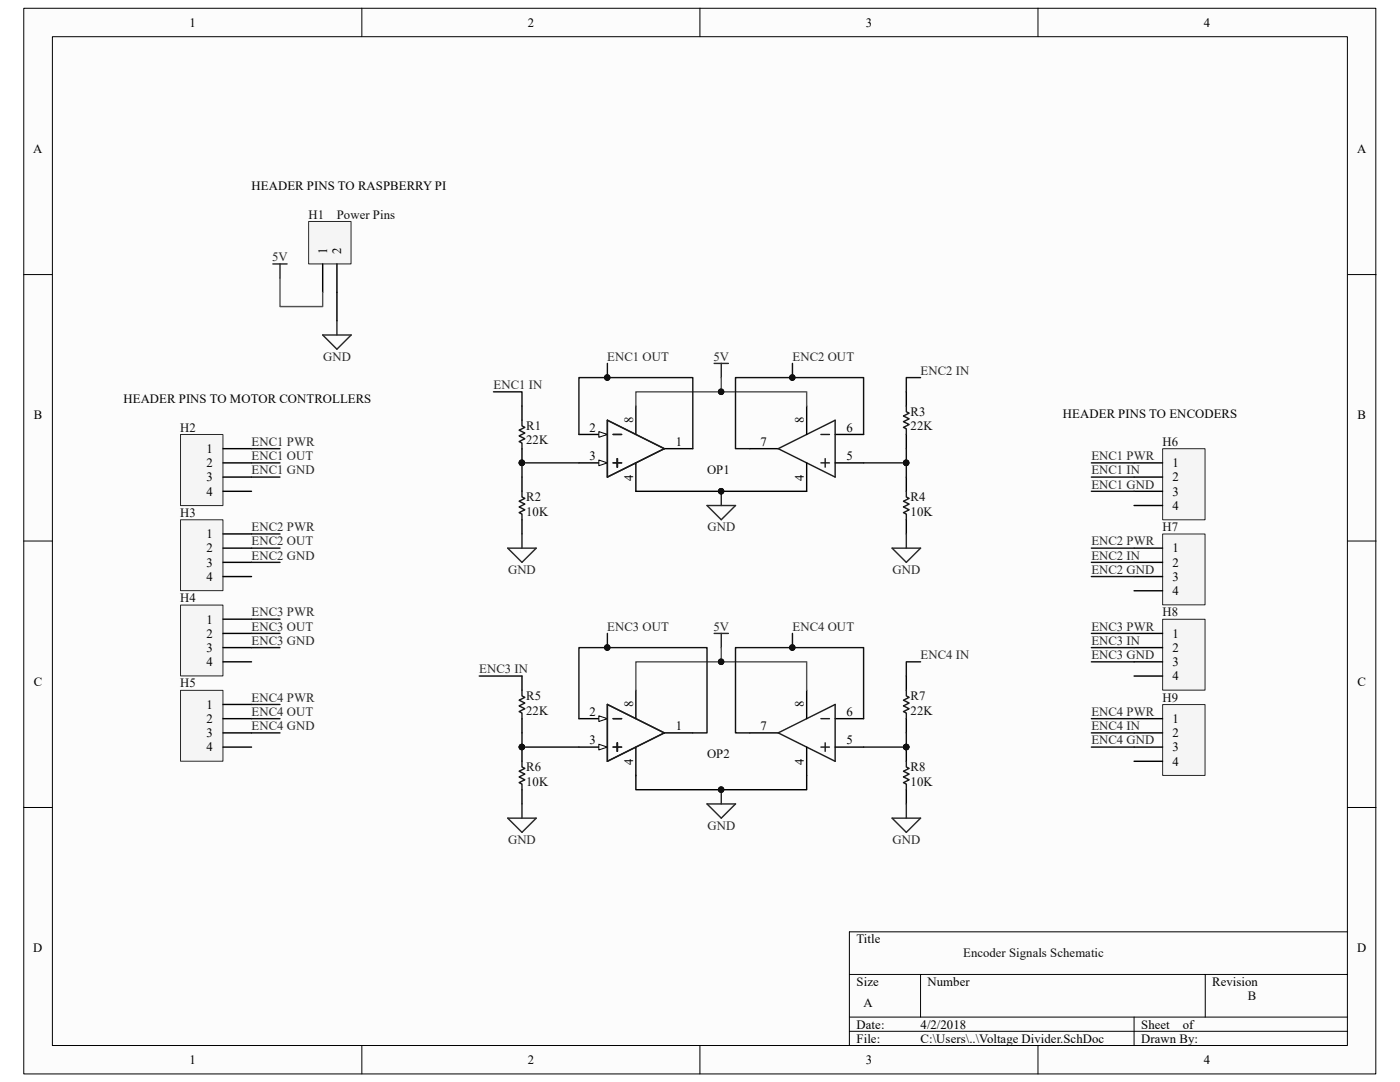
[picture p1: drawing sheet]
<svg xmlns="http://www.w3.org/2000/svg" width="279mm" height="216mm" viewBox="0 0 279 216" stroke-linecap="round" stroke-linejoin="round" font-family="sans-serif">
<path d="M4.8 1.7h269.8v212.6h-269.8z" fill="#fcfcfc"/>
<path d="M4.7 1.7h269.9v212.6h-269.9z" fill="none" stroke="#000" stroke-width=".2"/>
<path d="M10.5 7.4h258.4v201.2h-258.4z" fill="#fcfcfc"/>
<g fill="none" stroke="#000" stroke-width=".2">
<path d="M10.5 7.3h258.4v201.3h-258.4zM72.2 1.6v5.7M139.7 1.6v5.7M207.2 1.6v5.7M4.7 54.8h5.7M268.9 54.8h5.7M4.7 108h5.7M268.9 108h5.7M4.7 161.1h5.7M268.9 161.1h5.7M169.5 194.4h99.4M183.7 194.4v8.5"/>
<path d="M240.5 194.4v8.5M268.9 185.9h-99.4v22.7M72.2 208.6v5.7M139.7 208.6v5.7M169.5 202.9h99.4M169.5 205.8h99.4M207.2 208.6v5.7M226.3 202.9v5.7"/>
</g>
<path d="M104.2 81v2.9M104.2 89.5v2.9M104.2 95.2v2.8M104.2 103.7v2.8" fill="none" stroke="#000" stroke-width=".28"/>
<circle cx="104.1" cy="92.3" r=".55" fill="#0e0e0e" stroke="#0e0e0e" stroke-width=".2"/>
<path d="M104.2 83.9v1.1l.5 .3-1.1 .5 1.1 .6-1.1 .6 1.1 .5-1.1 .6 .6 .3v1.1M104.2 98v1.2l.5 .3-1.1 .5 1.1 .6-1.1 .6 1.1 .5-1.1 .6 .6 .3v1.1" fill="none" stroke="#1c1c1c" stroke-width=".28"/>
<path d="M36.1 86.7h8.4v14.2h-8.4z" fill="#f5f5f5"/>
<path d="M36 86.7h8.5v14.2h-8.5z" fill="none" stroke="#262626" stroke-width=".2"/>
<path d="M44.5 89.5h5.7M44.5 92.4h5.7M44.5 95.2h5.7M44.5 98h5.7" fill="none" stroke="#000" stroke-width=".28"/>
<path d="M232.1 89.6h8.4v14.1h-8.4z" fill="#f5f5f5"/>
<path d="M232 89.5h8.5v14.2h-8.5z" fill="none" stroke="#262626" stroke-width=".2"/>
<path d="M226.3 92.4h5.7M226.3 95.2h5.7M226.3 98h5.7M226.3 100.9h5.7" fill="none" stroke="#000" stroke-width=".28"/>
<path d="M61.6 44.2h8.5v8.5h-8.5z" fill="#f5f5f5"/>
<path d="M61.6 44.2h8.5v8.5h-8.5z" fill="none" stroke="#262626" stroke-width=".2"/>
<path d="M64.4 52.7v5.6M67.2 52.7v5.6" fill="none" stroke="#000" stroke-width=".28"/>
<path d="M36.1 103.8h8.4v14.1h-8.4z" fill="#f5f5f5"/>
<path d="M36 103.7h8.5v14.2h-8.5z" fill="none" stroke="#262626" stroke-width=".2"/>
<path d="M44.5 106.5h5.7M44.5 109.4h5.7M44.5 112.2h5.7M44.5 115h5.7" fill="none" stroke="#000" stroke-width=".28"/>
<path d="M36.1 120.8h8.4v14.1h-8.4z" fill="#f5f5f5"/>
<path d="M36 120.7h8.5v14.2h-8.5z" fill="none" stroke="#262626" stroke-width=".2"/>
<path d="M44.5 123.6h5.7M44.5 126.4h5.7M44.5 129.2h5.7M44.5 132.1h5.7" fill="none" stroke="#000" stroke-width=".28"/>
<path d="M36.1 137.8h8.4v14.1h-8.4z" fill="#f5f5f5"/>
<path d="M36 137.8h8.5v14.1h-8.5z" fill="none" stroke="#262626" stroke-width=".2"/>
<path d="M44.5 140.6h5.7M44.5 143.4h5.7M44.5 146.2h5.7M44.5 149.1h5.7" fill="none" stroke="#000" stroke-width=".28"/>
<path d="M232.1 106.6h8.4v14.1h-8.4z" fill="#f5f5f5"/>
<path d="M232 106.6h8.5v14.1h-8.5z" fill="none" stroke="#262626" stroke-width=".2"/>
<path d="M226.3 109.4h5.7M226.3 112.2h5.7M226.3 115h5.7M226.3 117.9h5.7" fill="none" stroke="#000" stroke-width=".28"/>
<path d="M232.1 123.6h8.4v14.1h-8.4z" fill="#f5f5f5"/>
<path d="M232 123.6h8.5v14.1h-8.5z" fill="none" stroke="#262626" stroke-width=".2"/>
<path d="M226.3 126.4h5.7M226.3 129.2h5.7M226.3 132.1h5.7M226.3 134.9h5.7" fill="none" stroke="#000" stroke-width=".28"/>
<path d="M232.1 140.6h8.4v14.1h-8.4z" fill="#f5f5f5"/>
<path d="M232 140.6h8.5v14.1h-8.5z" fill="none" stroke="#262626" stroke-width=".2"/>
<g fill="none" stroke="#000" stroke-width=".28">
<path d="M180.9 78.2v2.8M115.5 86.7h5.7M180.9 86.7v2.8M180.9 95.2v2.8M180.9 103.7v2.8M104.2 134.9v2.8M180.9 134.9v2.8M104.2 143.4v2.8M104.2 149.1v2.8M104.2 157.6v2.8M180.9 143.4v2.8M180.9 149.1v2.8"/>
<path d="M180.9 157.6v2.8M226.3 143.4h5.7M226.3 146.2h5.7M226.3 149.1h5.7M226.3 151.9h5.7"/>
</g>
<g fill="none" stroke="#262626" stroke-width=".28">
<path d="M54.5 52.7h2.8M55.9 52.7v2.8M64.4 66.8h5.7l-2.9 2.9zM67.2 64v2.8M143.9 98v2.9M101.3 109.4h5.7l-2.8 2.8zM104.2 106.5v2.9M141.1 100.9h5.7l-2.9 2.8zM178 109.4h5.7l-2.8 2.8zM180.9 106.5v2.9M142.5 126.4h2.9M143.9 126.4v2.8"/>
<path d="M143.9 157.6v2.8M101.3 163.3h5.7l-2.8 2.8zM104.2 160.4v2.9M141.1 160.4h5.7l-2.9 2.9zM178 163.3h5.7l-2.8 2.8zM180.9 160.4v2.9"/>
</g>
<g fill="#0e0e0e" stroke="#0e0e0e" stroke-width=".2">
<circle cx="143.9" cy="98" r=".55"/>
<circle cx="104.1" cy="149.1" r=".55"/>
<circle cx="180.8" cy="149.1" r=".55"/>
<circle cx="143.9" cy="157.6" r=".55"/>
</g>
<path d="M180.9 81v1.2l.5 .2-1.1 .6 1.1 .6-1.1 .5 1.1 .6-1.1 .6 .6 .3v1.1M180.9 98v1.2l.5 .3-1.1 .5 1.1 .6-1.1 .6 1.1 .5-1.1 .6 .6 .3v1.1M104.2 137.7v1.2l.5 .2-1.1 .6 1.1 .6-1.1 .6 1.1 .5-1.1 .6 .6 .3v1.1M180.9 137.7v1.2l.5 .2-1.1 .6 1.1 .6-1.1 .6 1.1 .5-1.1 .6 .6 .3v1.1M104.2 151.9v1.1l.5 .3-1.1 .6 1.1 .6-1.1 .5 1.1 .6-1.1 .6 .6 .2v1.2M180.9 151.9v1.1l.5 .3-1.1 .6 1.1 .6-1.1 .5 1.1 .6-1.1 .6 .6 .2v1.2" fill="none" stroke="#1c1c1c" stroke-width=".28"/>
<path d="M119.5 86.1l1.7 .6-1.7 .6z" fill="#fcfcfc"/>
<path d="M119.5 86.1l1.7 .6-1.7 .6z" fill="none" stroke="#000" stroke-width=".2"/>
<path d="M115.5 92.4h5.7" fill="none" stroke="#000" stroke-width=".28"/>
<path d="M119.5 91.8l1.7 .6-1.7 .5z" fill="#fcfcfc"/>
<path d="M119.5 91.8l1.7 .6-1.7 .5z" fill="none" stroke="#000" stroke-width=".2"/>
<path d="M126.9 81v5.7M126.9 92.4v5.6M132.6 89.5h5.7M149.6 89.5h5.7M161 81v5.7M161 92.4v5.6M166.7 86.7h5.7M166.7 92.4h5.7M115.5 143.4h5.7" fill="none" stroke="#000" stroke-width=".28"/>
<path d="M121.2 83.9l11.4 5.6-11.4 5.7zM122.4 86.7h1.7M122.4 92.4h1.7M123.2 91.5v1.7M155.3 89.5l11.4-5.6v11.3zM163.8 86.7h1.7M163.8 92.4h1.7M164.7 91.5v1.7" fill="none" stroke="#1c1c1c" stroke-width=".28"/>
<path d="M142.5 72.5h2.9M143.9 72.5v2.8" fill="none" stroke="#262626" stroke-width=".28"/>
<path d="M119.5 142.8l1.7 .6-1.7 .6z" fill="#fcfcfc"/>
<path d="M119.5 142.8l1.7 .6-1.7 .6z" fill="none" stroke="#000" stroke-width=".2"/>
<path d="M115.5 149.1h5.7" fill="none" stroke="#000" stroke-width=".28"/>
<path d="M119.5 148.5l1.7 .6-1.7 .5z" fill="#fcfcfc"/>
<path d="M119.5 148.5l1.7 .6-1.7 .5z" fill="none" stroke="#000" stroke-width=".2"/>
<path d="M67.2 58.3v5.7M126.9 98h34.1M126.9 137.7v5.7M161 137.7v5.7M126.9 149.1v8.5h34.1v-8.5M132.6 146.2h5.7M149.6 146.2h5.7M166.7 143.4h5.7M166.7 149.1h5.7" fill="none" stroke="#000" stroke-width=".28"/>
<path d="M121.2 140.6l11.4 5.6-11.4 5.7zM122.4 143.4h1.7M122.4 149.1h1.7M123.2 148.2v1.7M155.3 146.2l11.4-5.6v11.3zM163.8 143.4h1.7M163.8 149.1h1.7M164.7 148.2v1.7" fill="none" stroke="#1c1c1c" stroke-width=".28"/>
<g fill="none" stroke="#0e0e0e" stroke-width=".28">
<path d="M98.5 78.2h5.7v2.8M183.7 75.3h-2.8v2.9M50.2 92.4h5.7M50.2 95.2h5.7M50.2 89.5h5.7M180.9 92.4v2.8M217.8 98h8.5M217.8 92.4h8.5M217.8 95.2h8.5M50.2 109.4h5.7M50.2 112.2h5.7M50.2 106.5h5.7"/>
<path d="M217.8 109.4h8.5M217.8 112.2h8.5M217.8 115h8.5M50.2 126.4h5.7M50.2 129.2h5.7M50.2 123.6h5.7M95.6 134.9h8.6M183.7 132.1h-2.8v2.8M217.8 126.4h8.5M217.8 129.2h8.5M217.8 132.1h8.5M50.2 143.4h5.7"/>
<path d="M50.2 146.2h5.7M50.2 140.6h5.7M104.2 146.2v2.9h11.3M217.8 143.4h8.5M217.8 146.2h8.5M217.8 149.1h8.5"/>
</g>
<path d="M55.9 55.5v5.7h8.5v-2.9M143.9 75.3v2.9M126.9 81v-2.8h34.1v2.8M126.9 137.7v-5.6h34.1v5.6M143.9 129.2v2.9" fill="none" stroke="#535353" stroke-width=".28"/>
<g fill="#0e0e0e" stroke="#0e0e0e" stroke-width=".2">
<circle cx="180.8" cy="92.3" r=".55"/>
<circle cx="104.1" cy="92.3" r=".55"/>
<circle cx="104.1" cy="149.1" r=".55"/>
<circle cx="180.8" cy="149.1" r=".55"/>
<circle cx="158.1" cy="75.3" r=".55"/>
<circle cx="158.1" cy="129.2" r=".55"/>
<circle cx="121.2" cy="129.2" r=".55"/>
<circle cx="143.9" cy="98" r=".55"/>
<circle cx="143.9" cy="78.2" r=".55"/>
<circle cx="121.2" cy="75.3" r=".55"/>
<circle cx="143.9" cy="132" r=".55"/>
<circle cx="143.9" cy="157.6" r=".55"/>
</g>
<path d="M121.2 72.5v2.8M158.1 72.5v2.8M115.5 92.4h-11.3v2.8M115.5 86.7v-11.4h22.8v14.2M172.4 86.7v-11.4h-25.6v14.2h2.8M180.9 89.5v2.9h-8.5M121.2 126.4v2.8M158.1 126.4v2.8M115.5 143.4v-14.2h25.6v17h-2.8M172.4 143.4v-14.2h-25.6v17h2.8M180.9 146.2v2.9h-8.5" fill="none" stroke="#151515" stroke-width=".28"/>
<g font-size="2.5">
<text x="37.8" y="5.3">1</text>
<text x="105.3" y="5.3">2</text>
<text x="172.8" y="5.3">3</text>
<text x="240.2" y="5.3">4</text>
<text x="6.6" y="30.5">A</text>
<text x="270.8" y="30.5">A</text>
<text x="50.2" y="37.9">HEADER PINS TO RASPBERRY PI</text>
<text x="65.3" y="50.7" transform="rotate(-90 65.3 50.7)">1</text>
<text x="68.1" y="50.7" transform="rotate(-90 68.1 50.7)">2</text>
<text x="6.7" y="83.7">B</text>
<text x="24.6" y="80.5">HEADER PINS TO MOTOR CONTROLLERS</text>
<text x="212.1" y="83.3">HEADER PINS TO ENCODERS</text>
<text x="270.9" y="83.7">B</text>
<text x="117.6" y="86.1">2</text>
<text x="126.4" y="84.4" transform="rotate(-90 126.4 84.4)">8</text>
<text x="134.9" y="89">1</text>
<text x="151.8" y="89">7</text>
<text x="160.4" y="84.4" transform="rotate(-90 160.4 84.4)">8</text>
<text x="169" y="86.1">6</text>
<text x="41.2" y="90.4">1</text>
<text x="41.2" y="93.2">2</text>
<text x="117.6" y="91.8">3</text>
<text x="126.4" y="95.9" transform="rotate(-90 126.4 95.9)">4</text>
<text x="160.4" y="95.9" transform="rotate(-90 160.4 95.9)">4</text>
<text x="169" y="91.8">5</text>
<text x="234" y="93.2">1</text>
<text x="41.2" y="96.1">3</text>
<text x="41.2" y="98.9">4</text>
<text x="234" y="96.1">2</text>
<text x="234" y="98.9">3</text>
<text x="234" y="101.7">4</text>
<text x="41.2" y="107.4">1</text>
<text x="41.2" y="110.2">2</text>
<text x="41.2" y="113.1">3</text>
<text x="234" y="110.2">1</text>
<text x="234" y="113.1">2</text>
<text x="41.2" y="115.9">4</text>
<text x="234" y="115.9">3</text>
<text x="234" y="118.7">4</text>
<text x="41.2" y="124.4">1</text>
<text x="41.2" y="127.3">2</text>
<text x="41.2" y="130.1">3</text>
<text x="234" y="127.3">1</text>
<text x="234" y="130.1">2</text>
<text x="6.7" y="136.8">C</text>
<text x="41.2" y="132.9">4</text>
<text x="234" y="132.9">3</text>
<text x="234" y="135.8">4</text>
<text x="270.9" y="136.8">C</text>
<text x="41.2" y="141.4">1</text>
<text x="117.6" y="142.8">2</text>
<text x="126.4" y="141.1" transform="rotate(-90 126.4 141.1)">8</text>
<text x="160.4" y="141.1" transform="rotate(-90 160.4 141.1)">8</text>
<text x="169" y="142.8">6</text>
<text x="41.2" y="144.3">2</text>
<text x="41.2" y="147.1">3</text>
<text x="41.2" y="149.9">4</text>
<text x="117.6" y="148.5">3</text>
<text x="134.9" y="145.7">1</text>
<text x="151.8" y="145.7">7</text>
<text x="169" y="148.5">5</text>
<text x="234" y="144.3">1</text>
<text x="234" y="147.1">2</text>
<text x="234" y="149.9">3</text>
<text x="126.4" y="152.6" transform="rotate(-90 126.4 152.6)">4</text>
<text x="160.4" y="152.6" transform="rotate(-90 160.4 152.6)">4</text>
<text x="234" y="152.8">4</text>
<text x="6.6" y="190">D</text>
<text x="170.9" y="188.2">Title</text>
<text x="270.8" y="190">D</text>
<text x="170.9" y="196.7">Size</text>
<text x="185.1" y="196.7">Number</text>
<text x="241.9" y="196.7">Revision</text>
<text x="172.3" y="201">A</text>
<text x="170.9" y="205.2">Date:</text>
<text x="170.9" y="208.1">File:</text>
<text x="183.7" y="208.1">C:\Users\..\Voltage Divider.SchDoc</text>
<text x="183.7" y="205.2">4/2/2018</text>
<text x="227.8" y="208.1">Drawn By:</text>
<text x="227.8" y="205.2">Sheet</text>
<text x="236" y="205.2">of</text>
<text x="37.8" y="212.3">1</text>
<text x="105.3" y="212.3">2</text>
<text x="172.8" y="212.3">3</text>
<text x="240.2" y="212.3">4</text>
</g>
<g font-size="2.5" fill="#0e0e0e">
<text x="61.6" y="43.6">H1</text>
<text x="67.2" y="43.6">Power Pins</text>
<text x="181.7" y="83">R3</text>
<text x="36" y="86.1">H2</text>
<text x="105" y="88.7">22K</text>
<text x="105" y="85.9">R1</text>
<text x="181.7" y="85.9">22K</text>
<text x="232" y="89">H6</text>
<text x="141.1" y="94.7">OP1</text>
<text x="105" y="100">R2</text>
<text x="181.7" y="100">R4</text>
<text x="36" y="103.2">H3</text>
<text x="105" y="102.9">10K</text>
<text x="181.7" y="102.9">10K</text>
<text x="232" y="106">H7</text>
<text x="36" y="120.2">H4</text>
<text x="232" y="123">H8</text>
<text x="36" y="137.2">H5</text>
<text x="105" y="142.6">22K</text>
<text x="105" y="139.7">R5</text>
<text x="181.7" y="142.6">22K</text>
<text x="181.7" y="139.7">R7</text>
<text x="232" y="140">H9</text>
<text x="105" y="153.9">R6</text>
<text x="141.1" y="151.3">OP2</text>
<text x="181.7" y="153.9">R8</text>
<text x="105" y="156.8">10K</text>
<text x="181.7" y="156.8">10K</text>
<text x="192.2" y="191.1">Encoder Signals Schematic</text>
<text x="249" y="199.6">B</text>
</g>
<g font-size="2.5" fill="#262626">
<text x="54.3" y="52.1">5V</text>
<text x="64.5" y="72">GND</text>
<text x="121.2" y="72">ENC1 OUT</text>
<text x="142.4" y="72">5V</text>
<text x="158.2" y="72">ENC2 OUT</text>
<text x="98.5" y="77.6">ENC1 IN</text>
<text x="183.7" y="74.8">ENC2 IN</text>
<text x="50.2" y="89">ENC1 PWR</text>
<text x="50.2" y="94.7">ENC1 GND</text>
<text x="50.2" y="91.8">ENC1 OUT</text>
<text x="217.8" y="91.8">ENC1 PWR</text>
<text x="217.8" y="94.7">ENC1 IN</text>
<text x="217.8" y="97.5">ENC1 GND</text>
<text x="50.2" y="106">ENC2 PWR</text>
<text x="141.2" y="106">GND</text>
<text x="50.2" y="108.8">ENC2 OUT</text>
<text x="50.2" y="111.7">ENC2 GND</text>
<text x="217.8" y="111.7">ENC2 IN</text>
<text x="217.8" y="108.8">ENC2 PWR</text>
<text x="101.4" y="114.5">GND</text>
<text x="178.1" y="114.5">GND</text>
<text x="217.8" y="114.5">ENC2 GND</text>
<text x="50.2" y="123">ENC3 PWR</text>
<text x="50.2" y="125.8">ENC3 OUT</text>
<text x="121.2" y="125.8">ENC3 OUT</text>
<text x="142.4" y="125.8">5V</text>
<text x="158.2" y="125.8">ENC4 OUT</text>
<text x="217.8" y="125.8">ENC3 PWR</text>
<text x="50.2" y="128.7">ENC3 GND</text>
<text x="183.7" y="131.5">ENC4 IN</text>
<text x="217.8" y="131.5">ENC3 GND</text>
<text x="217.8" y="128.7">ENC3 IN</text>
<text x="95.6" y="134.3">ENC3 IN</text>
<text x="50.2" y="140">ENC4 PWR</text>
<text x="50.2" y="142.8">ENC4 OUT</text>
<text x="217.8" y="142.8">ENC4 PWR</text>
<text x="50.2" y="145.7">ENC4 GND</text>
<text x="217.8" y="148.5">ENC4 GND</text>
<text x="217.8" y="145.7">ENC4 IN</text>
<text x="141.2" y="165.5">GND</text>
<text x="101.4" y="168.4">GND</text>
<text x="178.1" y="168.4">GND</text>
</g>
</svg>
